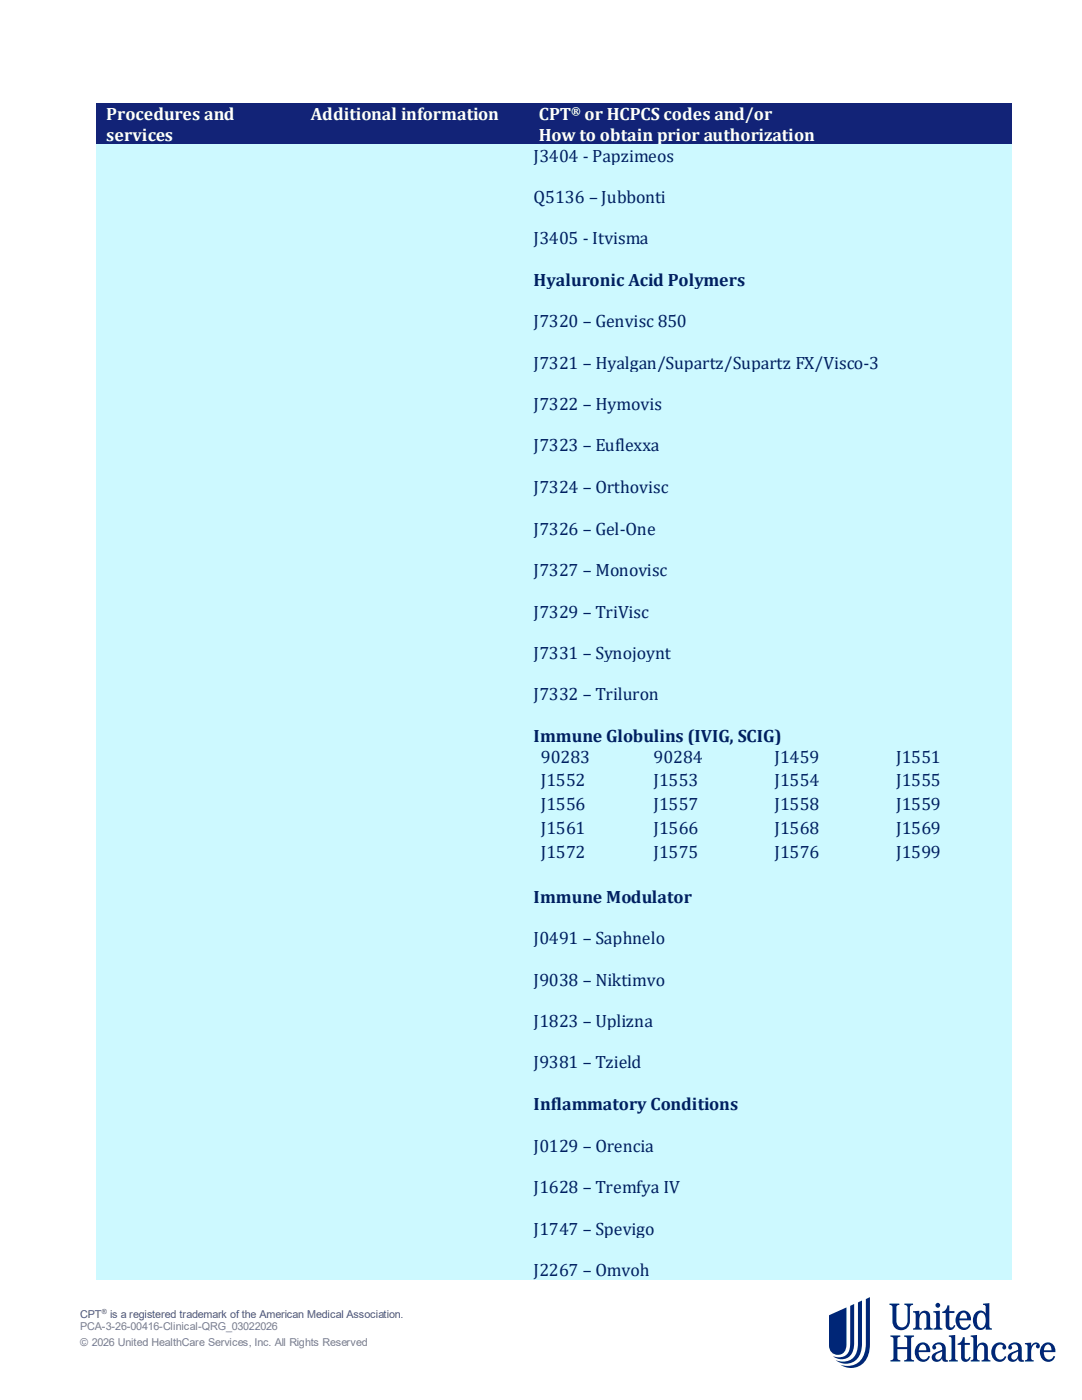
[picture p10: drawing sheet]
<svg xmlns="http://www.w3.org/2000/svg" width="216mm" height="279mm" viewBox="0 0 216 279" stroke-linecap="round" stroke-linejoin="round" font-family="sans-serif">
<g fill="#002677">
<path d="M177.5 260.2h2v.2a.49 .49 0 0 0-.6 .5v2.6a1.13 1.13 0 0 0 1.1 1.4 1.13 1.13 0 0 0 1.1-1.3v-2.6a.56 .56 0 0 0-.6-.6v-.2h1.7v.2a.56 .56 0 0 0-.6 .6v2.6a1.74 1.74 0 0 1-1.8 1.9 1.74 1.74 0 0 1-1.7-1.8v-2.8a.49 .49 0 0 0-.6-.5z"/>
<path d="M177.7 266.5h2v.3a.49 .49 0 0 0-.6 .4v1.6h1.9v-1.6a.48 .48 0 0 0-.6-.4v-.3h2v.3a.49 .49 0 0 0-.6 .4v3.8a.49 .49 0 0 0 .6 .5v.2h-2v-.2a.48 .48 0 0 0 .6-.5v-1.8h-1.9v1.8a.49 .49 0 0 0 .6 .5v.2h-2v-.2a.49 .49 0 0 0 .6-.5v-3.8a.49 .49 0 0 0-.6-.4z"/>
<path d="M182.2 261.7l1.2-.1v.8a1.1 1.1 0 0 1 1.2-.8 1.1 1.1 0 0 1 1 1v2.1a.42 .42 0 0 0 .5 .4v.3h-1.8v-.3a.42 .42 0 0 0 .6-.4v-2a.63 .63 0 0 0-.6-.7 .63 .63 0 0 0-.7 .6l-.2 .8v1.3l.2 .4h.3v.3h-1.7v-.3a.42 .42 0 0 0 .5-.4v-2.3l-.2-.4-.3-.1z"/>
<path d="M189.1 260.5h.3v1.2h1v.3h-1v2.4l.2 .5a.52 .52 0 0 0 .8-.5l.2 .1a.97 .97 0 0 1-.9 .9 .97 .97 0 0 1-1-.9v-2.5h-.7v-.2a1.31 1.31 0 0 0 1.1-1.3z"/>
<path d="M186.2 261.7l1.3-.1v3.1a.42 .42 0 0 0 .5 .4v.3h-1.7v-.3a.42 .42 0 0 0 .5-.4l-.1-2.6-.5-.2z"/>
<path d="M204.5 268l1.3-.1v.8a.85 .85 0 0 1 .9-.8 .85 .85 0 0 1 .7 1 .39 .39 0 0 1-.6 .1 .39 .39 0 0 1 .1-.6 .82 .82 0 0 0-1.1 .9v1.7l.1 .4 .4 .1v.2h-1.8v-.2l.3-.1 .2-.4v-2.3l-.1-.4h-.4z"/>
<path d="M192.1 266.9h.4v1.1h1v.4h-1v2.4l.2 .4a.52 .52 0 0 0 .7-.4l.3 .1a.97 .97 0 0 1-1 .9 .97 .97 0 0 1-.9-.9v-2.5h-.7v-.3a1.31 1.31 0 0 0 1-1.2z"/>
<path d="M198.3 268.5a1.4 1.4 0 0 1 1.3-.6 1.4 1.4 0 0 1 1.2 1 .4 .4 0 0 1-.6 .4 .4 .4 0 0 1 0-.7 .93 .93 0 0 0-1.1-.2 .93 .93 0 0 0-.5 .9 1.34 1.34 0 0 0 1.3 2l.6-.7 .3 .1a1.52 1.52 0 0 1-1.6 1.1 1.52 1.52 0 0 1-1.4-1.5 2.22 2.22 0 0 1 .5-1.8z"/>
<path d="M189.3 266.5l1.3-.1v4.6l.2 .4 .3 .1v.2h-1.8v-.2l.4-.1 .2-.4v-3.8l-.2-.4h-.4z"/>
<path d="M193.7 266.5l1.3-.1v2.4a1.1 1.1 0 0 1 1.1-.9 1.1 1.1 0 0 1 1 1.1v2l.2 .4 .3 .1v.2h-1.7v-.2l.3-.1 .2-.4v-1.9a.64 .64 0 0 0-.6-.7 .64 .64 0 0 0-.7 .5l-.1 .9v1.2l.1 .4 .4 .1v.2h-1.8v-.2l.3-.1 .2-.4v-3.8l-.2-.4h-.3z"/>
<path d="M165.4 262.5v6a1.76 1.76 0 0 0 1.9 1.9 1.76 1.76 0 0 0 1.6-2.1v-7.4zM169.6 260.6l.8-.4v7.8a2.74 2.74 0 0 1-2.5 3.3l-.7-.1-1-.5a2.41 2.41 0 0 0 2.5-.3 2.41 2.41 0 0 0 .9-2.3zM171.2 259.9l.8-.3v8.5a3.6 3.6 0 0 1-2.6 4l-1.5-.1-1.1-.5a3.1 3.1 0 0 0 4.3-2.6zM172.8 259.3l.8-.4v9.3a4.2 4.2 0 0 1-3.1 4.7h-1.6l-1.2-.5a3.6 3.6 0 0 0 5-3.4z"/>
<path d="M191.7 262.3a.6 .6 0 0 1 1.1 0l.2 .8h-1.5zM191.1 262.1a1.94 1.94 0 0 0-.3 2.2 1.94 1.94 0 0 0 2 1.1 1.44 1.44 0 0 0 .9-1.1h-.3a.96 .96 0 0 1-1.1 .7 .96 .96 0 0 1-.8-1l-.1-.5h2.4a1.52 1.52 0 0 0-.8-1.8 1.52 1.52 0 0 0-1.9 .4z"/>
<path d="M195.3 262.2a.83 .83 0 0 1 .9-.1 .83 .83 0 0 1 .4 .9 1.5 1.5 0 0 1-.8 2 1.52 1.52 0 0 1-.8-2zM196.1 260.2v.2l.5 .2 .1 1.6a1.29 1.29 0 0 0-1.3-.6 1.29 1.29 0 0 0-1.1 .9 1.98 1.98 0 0 0 1.4 2.9 1.04 1.04 0 0 0 1-.6v.6h1.2v-.3a.42 .42 0 0 1-.5-.4v-4.6z"/>
<path d="M208.6 268.6a.6 .6 0 0 1 1 0l.2 .9h-1.5zM207.9 268.5a1.94 1.94 0 0 0-.3 2.2 1.94 1.94 0 0 0 2 1 1.44 1.44 0 0 0 .9-1l-.3-.1a.97 .97 0 0 1-1 .7 .97 .97 0 0 1-.9-1v-.5h2.3a1.52 1.52 0 0 0-.8-1.7 1.52 1.52 0 0 0-1.9 .4z"/>
<path d="M202 270.3l1.2-.6a1.32 1.32 0 0 1-.9 1.7 .59 .59 0 0 1-.5-.5 .59 .59 0 0 1 .2-.6zM201.4 268.3a.59 .59 0 0 0 0 1 .4 .4 0 0 0 .5-.2 .4 .4 0 0 0-.1-.5 .81 .81 0 0 1 1-.2 .81 .81 0 0 1 .4 1 2.96 2.96 0 0 0-2.1 1.2 1.05 1.05 0 0 0 .8 1.2 1.05 1.05 0 0 0 1.2-.7 .77 .77 0 0 0 1.2 .6v-.2l-.2-.1-.2-.3v-1.9a1.4 1.4 0 0 0-1-1.3 1.4 1.4 0 0 0-1.5 .4z"/>
<path d="M186.8 270.3l1.2-.6a1.33 1.33 0 0 1-.8 1.7 .59 .59 0 0 1-.6-.5 .59 .59 0 0 1 .2-.6zM186.3 268.3a.59 .59 0 0 0-.1 1 .4 .4 0 0 0 .6-.2 .4 .4 0 0 0-.2-.5 .81 .81 0 0 1 1-.2 .81 .81 0 0 1 .4 1 2.99 2.99 0 0 0-2 1.2 1.05 1.05 0 0 0 .7 1.2 1.05 1.05 0 0 0 1.3-.7 .78 .78 0 0 0 1.2 .6v-.2l-.3-.1-.2-.3v-1.9a1.39 1.39 0 0 0-.9-1.3 1.39 1.39 0 0 0-1.5 .4z"/>
<path d="M183.6 268.6a.6 .6 0 0 1 1 0l.2 .9h-1.5zM183 268.5a1.94 1.94 0 0 0-.3 2.2 1.94 1.94 0 0 0 1.9 1 1.45 1.45 0 0 0 1-1l-.3-.1a.97 .97 0 0 1-1.1 .7 .97 .97 0 0 1-.8-1l-.1-.5h2.3a1.52 1.52 0 0 0-.8-1.7 1.52 1.52 0 0 0-1.8 .4z"/>
<circle cx="187.1" cy="260.5" r=".48"/>
</g>
<g fill="#122377">
<path d="M19.2 20.6h41.5v8.2h-41.5z" fill-rule="evenodd"/>
<path d="M19.9 20.6h40.1v4h-40.1z" fill-rule="evenodd"/>
<path d="M19.9 24.6h40.1v4.2h-40.1z" fill-rule="evenodd"/>
<path d="M60.7 20.6h44.5v8.2h-44.5z" fill-rule="evenodd"/>
<path d="M61.5 20.6h43v4h-43z" fill-rule="evenodd"/>
<path d="M105.2 20.6h96.6v8.2h-96.6z" fill-rule="evenodd"/>
<path d="M106 20.6h95v4h-95z" fill-rule="evenodd"/>
<path d="M106 24.6h95v4.2h-95z" fill-rule="evenodd"/>
</g>
<g fill="#cdf9ff">
<path d="M19.2 28.8h41.5v226.6h-41.5z" fill-rule="evenodd"/>
<path d="M60.7 28.8h44.5v226.6h-44.5z" fill-rule="evenodd"/>
<path d="M105.2 28.8h96.6v226.6h-96.6z" fill-rule="evenodd"/>
<path d="M106 28.8h95v4.2h-95z" fill-rule="evenodd"/>
<path d="M106 33h95v4.1h-95z" fill-rule="evenodd"/>
<path d="M106 37.1h95v4.2h-95z" fill-rule="evenodd"/>
<path d="M106 41.3h95v4.1h-95z" fill-rule="evenodd"/>
<path d="M106 45.4h95v4.2h-95z" fill-rule="evenodd"/>
<path d="M106 49.6h95v4h-95z" fill-rule="evenodd"/>
<path d="M106 53.6h95v4.2h-95z" fill-rule="evenodd"/>
<path d="M106 57.8h95v4.1h-95z" fill-rule="evenodd"/>
<path d="M106 61.9h95v4.2h-95z" fill-rule="evenodd"/>
<path d="M106 66.1h95v4.2h-95z" fill-rule="evenodd"/>
<path d="M106 70.3h95v4h-95z" fill-rule="evenodd"/>
<path d="M106 74.3h95v4.2h-95z" fill-rule="evenodd"/>
<path d="M106 78.5h95v4.1h-95z" fill-rule="evenodd"/>
<path d="M106 82.6h95v4.2h-95z" fill-rule="evenodd"/>
<path d="M106 86.8h95v4h-95z" fill-rule="evenodd"/>
<path d="M106 90.8h95v4.2h-95z" fill-rule="evenodd"/>
<path d="M106 95h95v4.2h-95z" fill-rule="evenodd"/>
<path d="M106 99.2h95v4.1h-95z" fill-rule="evenodd"/>
<path d="M106 103.3h95v4.2h-95z" fill-rule="evenodd"/>
<path d="M106 107.5h95v4.1h-95z" fill-rule="evenodd"/>
<path d="M106 111.6h95v4.1h-95z" fill-rule="evenodd"/>
<path d="M106 115.7h95v4.1h-95z" fill-rule="evenodd"/>
<path d="M106 119.8h95v4.2h-95z" fill-rule="evenodd"/>
<path d="M106 124h95v4.2h-95z" fill-rule="evenodd"/>
<path d="M106 128.2h95v4.1h-95z" fill-rule="evenodd"/>
<path d="M106 132.3h95v4.2h-95z" fill-rule="evenodd"/>
<path d="M106 136.5h95v4h-95z" fill-rule="evenodd"/>
<path d="M106 140.5h95v4.2h-95z" fill-rule="evenodd"/>
<path d="M106 144.7h95v4.1h-95z" fill-rule="evenodd"/>
<path d="M106 148.8h22.5v4.8h-22.5z" fill-rule="evenodd"/>
<path d="M107.9 148.8h18.7v4.2h-18.7z" fill-rule="evenodd"/>
<path d="M128.5 148.8h24.1v4.8h-24.1z" fill-rule="evenodd"/>
<path d="M130.4 148.8h20.3v4.2h-20.3z" fill-rule="evenodd"/>
<path d="M152.6 148.8h24.3v4.8h-24.3z" fill-rule="evenodd"/>
<path d="M154.5 148.8h20.5v4.2h-20.5z" fill-rule="evenodd"/>
<path d="M176.9 148.8h24.1v4.8h-24.1z" fill-rule="evenodd"/>
<path d="M178.8 148.8h20.3v4.2h-20.3z" fill-rule="evenodd"/>
<path d="M106 153.6h22.5v4.7h-22.5z" fill-rule="evenodd"/>
<path d="M107.9 153.6h18.7v4.1h-18.7z" fill-rule="evenodd"/>
<path d="M128.5 153.6h24.1v4.7h-24.1z" fill-rule="evenodd"/>
<path d="M130.4 153.6h20.3v4.1h-20.3z" fill-rule="evenodd"/>
<path d="M152.6 153.6h24.3v4.7h-24.3z" fill-rule="evenodd"/>
<path d="M154.5 153.6h20.5v4.1h-20.5z" fill-rule="evenodd"/>
<path d="M176.9 153.6h24.1v4.7h-24.1z" fill-rule="evenodd"/>
<path d="M178.8 153.6h20.3v4.1h-20.3z" fill-rule="evenodd"/>
<path d="M106 158.3h22.5v4.8h-22.5z" fill-rule="evenodd"/>
<path d="M107.9 158.3h18.7v4.2h-18.7z" fill-rule="evenodd"/>
<path d="M128.5 158.3h24.1v4.8h-24.1z" fill-rule="evenodd"/>
<path d="M130.4 158.3h20.3v4.2h-20.3z" fill-rule="evenodd"/>
<path d="M152.6 158.3h24.3v4.8h-24.3z" fill-rule="evenodd"/>
<path d="M154.5 158.3h20.5v4.2h-20.5z" fill-rule="evenodd"/>
<path d="M176.9 158.3h24.1v4.8h-24.1z" fill-rule="evenodd"/>
<path d="M178.8 158.3h20.3v4.2h-20.3z" fill-rule="evenodd"/>
<path d="M106 163.1h22.5v4.7h-22.5z" fill-rule="evenodd"/>
<path d="M107.9 163.1h18.7v4.1h-18.7z" fill-rule="evenodd"/>
<path d="M128.5 163.1h24.1v4.7h-24.1z" fill-rule="evenodd"/>
<path d="M130.4 163.1h20.3v4.1h-20.3z" fill-rule="evenodd"/>
<path d="M152.6 163.1h24.3v4.7h-24.3z" fill-rule="evenodd"/>
<path d="M154.5 163.1h20.5v4.1h-20.5z" fill-rule="evenodd"/>
<path d="M176.9 163.1h24.1v4.7h-24.1z" fill-rule="evenodd"/>
<path d="M178.8 163.1h20.3v4.1h-20.3z" fill-rule="evenodd"/>
<path d="M106 167.8h22.5v4.9h-22.5z" fill-rule="evenodd"/>
<path d="M107.9 167.8h18.7v4.2h-18.7z" fill-rule="evenodd"/>
<path d="M128.5 167.8h24.1v4.9h-24.1z" fill-rule="evenodd"/>
<path d="M130.4 167.8h20.3v4.2h-20.3z" fill-rule="evenodd"/>
<path d="M152.6 167.8h24.3v4.9h-24.3z" fill-rule="evenodd"/>
<path d="M154.5 167.8h20.5v4.2h-20.5z" fill-rule="evenodd"/>
<path d="M176.9 167.8h24.1v4.9h-24.1z" fill-rule="evenodd"/>
<path d="M178.8 167.8h20.3v4.2h-20.3z" fill-rule="evenodd"/>
<path d="M106 172.7h95v4h-95z" fill-rule="evenodd"/>
<path d="M106 176.7h95v4.2h-95z" fill-rule="evenodd"/>
<path d="M106 180.9h95v4.2h-95z" fill-rule="evenodd"/>
<path d="M106 185.1h95v4.1h-95z" fill-rule="evenodd"/>
<path d="M106 189.2h95v4.2h-95z" fill-rule="evenodd"/>
<path d="M106 193.4h95v4h-95z" fill-rule="evenodd"/>
<path d="M106 197.4h95v4.2h-95z" fill-rule="evenodd"/>
<path d="M106 201.6h95v4.1h-95z" fill-rule="evenodd"/>
<path d="M106 205.7h95v4.2h-95z" fill-rule="evenodd"/>
<path d="M106 209.9h95v4.1h-95z" fill-rule="evenodd"/>
<path d="M106 214h95v4.2h-95z" fill-rule="evenodd"/>
<path d="M106 218.2h95v4.2h-95z" fill-rule="evenodd"/>
<path d="M106 222.4h95v4h-95z" fill-rule="evenodd"/>
<path d="M106 226.4h95v4.2h-95z" fill-rule="evenodd"/>
<path d="M106 230.6h95v4.1h-95z" fill-rule="evenodd"/>
<path d="M106 234.7h95v4.2h-95z" fill-rule="evenodd"/>
<path d="M106 238.9h95v4h-95z" fill-rule="evenodd"/>
<path d="M106 242.9h95v4.2h-95z" fill-rule="evenodd"/>
<path d="M106 247.1h95v4.2h-95z" fill-rule="evenodd"/>
<path d="M106 251.3h95v4.1h-95z" fill-rule="evenodd"/>
</g>
<g font-size="3.6" fill="#fff">
<text x="21.2" y="23.9">Procedures and</text>
<text x="62" y="23.9">Additional information</text>
<text x="107.5" y="23.9">CPT</text>
<text x="116.7" y="23.9">or HCPCS codes and/or</text>
<text x="21.2" y="28.1">services</text>
<text x="107.5" y="28.1">How to obtain prior authorization</text>
</g>
<g font-size="3.6" fill="#002060">
<text x="106.5" y="32.3">J3404 - Papzimeos</text>
<text x="106.5" y="40.5">Q5136 – Jubbonti</text>
<text x="106.5" y="48.8">J3405 - Itvisma</text>
<text x="106.5" y="57">Hyaluronic Acid Polymers</text>
<text x="106.5" y="65.3">J7320 – Genvisc 850</text>
<text x="106.5" y="73.6">J7321 – Hyalgan/Supartz/Supartz FX/Visco-3</text>
<text x="106.5" y="81.8">J7322 – Hymovis</text>
<text x="106.5" y="90.1">J7323 – Euflexxa</text>
<text x="106.5" y="98.5">J7324 – Orthovisc</text>
<text x="106.5" y="106.7">J7326 – Gel-One</text>
<text x="106.5" y="115">J7327 – Monovisc</text>
<text x="106.5" y="123.2">J7329 – TriVisc</text>
<text x="106.5" y="131.5">J7331 – Synojoynt</text>
<text x="106.5" y="139.8">J7332 – Triluron</text>
<text x="106.5" y="148">Immune Globulins (IVIG, SCIG)</text>
<text x="107.9" y="152.2">90283</text>
<text x="130.4" y="152.2">90284</text>
<text x="154.5" y="152.2">J1459</text>
<text x="178.8" y="152.2">J1551</text>
<text x="107.9" y="156.9">J1552</text>
<text x="107.9" y="161.7">J1556</text>
<text x="130.4" y="156.9">J1553</text>
<text x="130.4" y="161.7">J1557</text>
<text x="154.5" y="156.9">J1554</text>
<text x="154.5" y="161.7">J1558</text>
<text x="178.8" y="156.9">J1555</text>
<text x="178.8" y="161.7">J1559</text>
<text x="107.9" y="166.4">J1561</text>
<text x="130.4" y="166.4">J1566</text>
<text x="154.5" y="166.4">J1568</text>
<text x="178.8" y="166.4">J1569</text>
<text x="107.9" y="171.3">J1572</text>
<text x="130.4" y="171.3">J1575</text>
<text x="154.5" y="171.3">J1576</text>
<text x="178.8" y="171.3">J1599</text>
<text x="106.5" y="180.2">Immune Modulator</text>
<text x="106.5" y="188.4">J0491 – Saphnelo</text>
<text x="106.5" y="196.7">J9038 – Niktimvo</text>
<text x="106.5" y="204.9">J1823 – Uplizna</text>
<text x="106.5" y="213.2">J9381 – Tzield</text>
<text x="106.5" y="221.6">Inflammatory Conditions</text>
<text x="106.5" y="229.9">J0129 – Orencia</text>
<text x="106.5" y="238.1">J1628 – Tremfya IV</text>
<text x="106.5" y="246.4">J1747 – Spevigo</text>
<text x="106.5" y="254.6">J2267 – Omvoh</text>
</g>
<text font-size="2.3" fill="#fff" x="114" y="23">®</text>
<g font-size="2.2" fill="#595959">
<text x="16" y="263">CPT</text>
<text x="22" y="263">is a registered trademark of the American Medical Association.</text>
</g>
<g font-size="2.2" fill="#808080">
<text x="16" y="265.4">PCA-3-26-00416-Clinical-QRG_03022026</text>
<text x="16" y="268.6">© 2026 United HealthCare Services, Inc. All Rights Reserved</text>
</g>
<text font-size="1.4" fill="#595959" x="20.3" y="262.3">®</text>
</svg>
